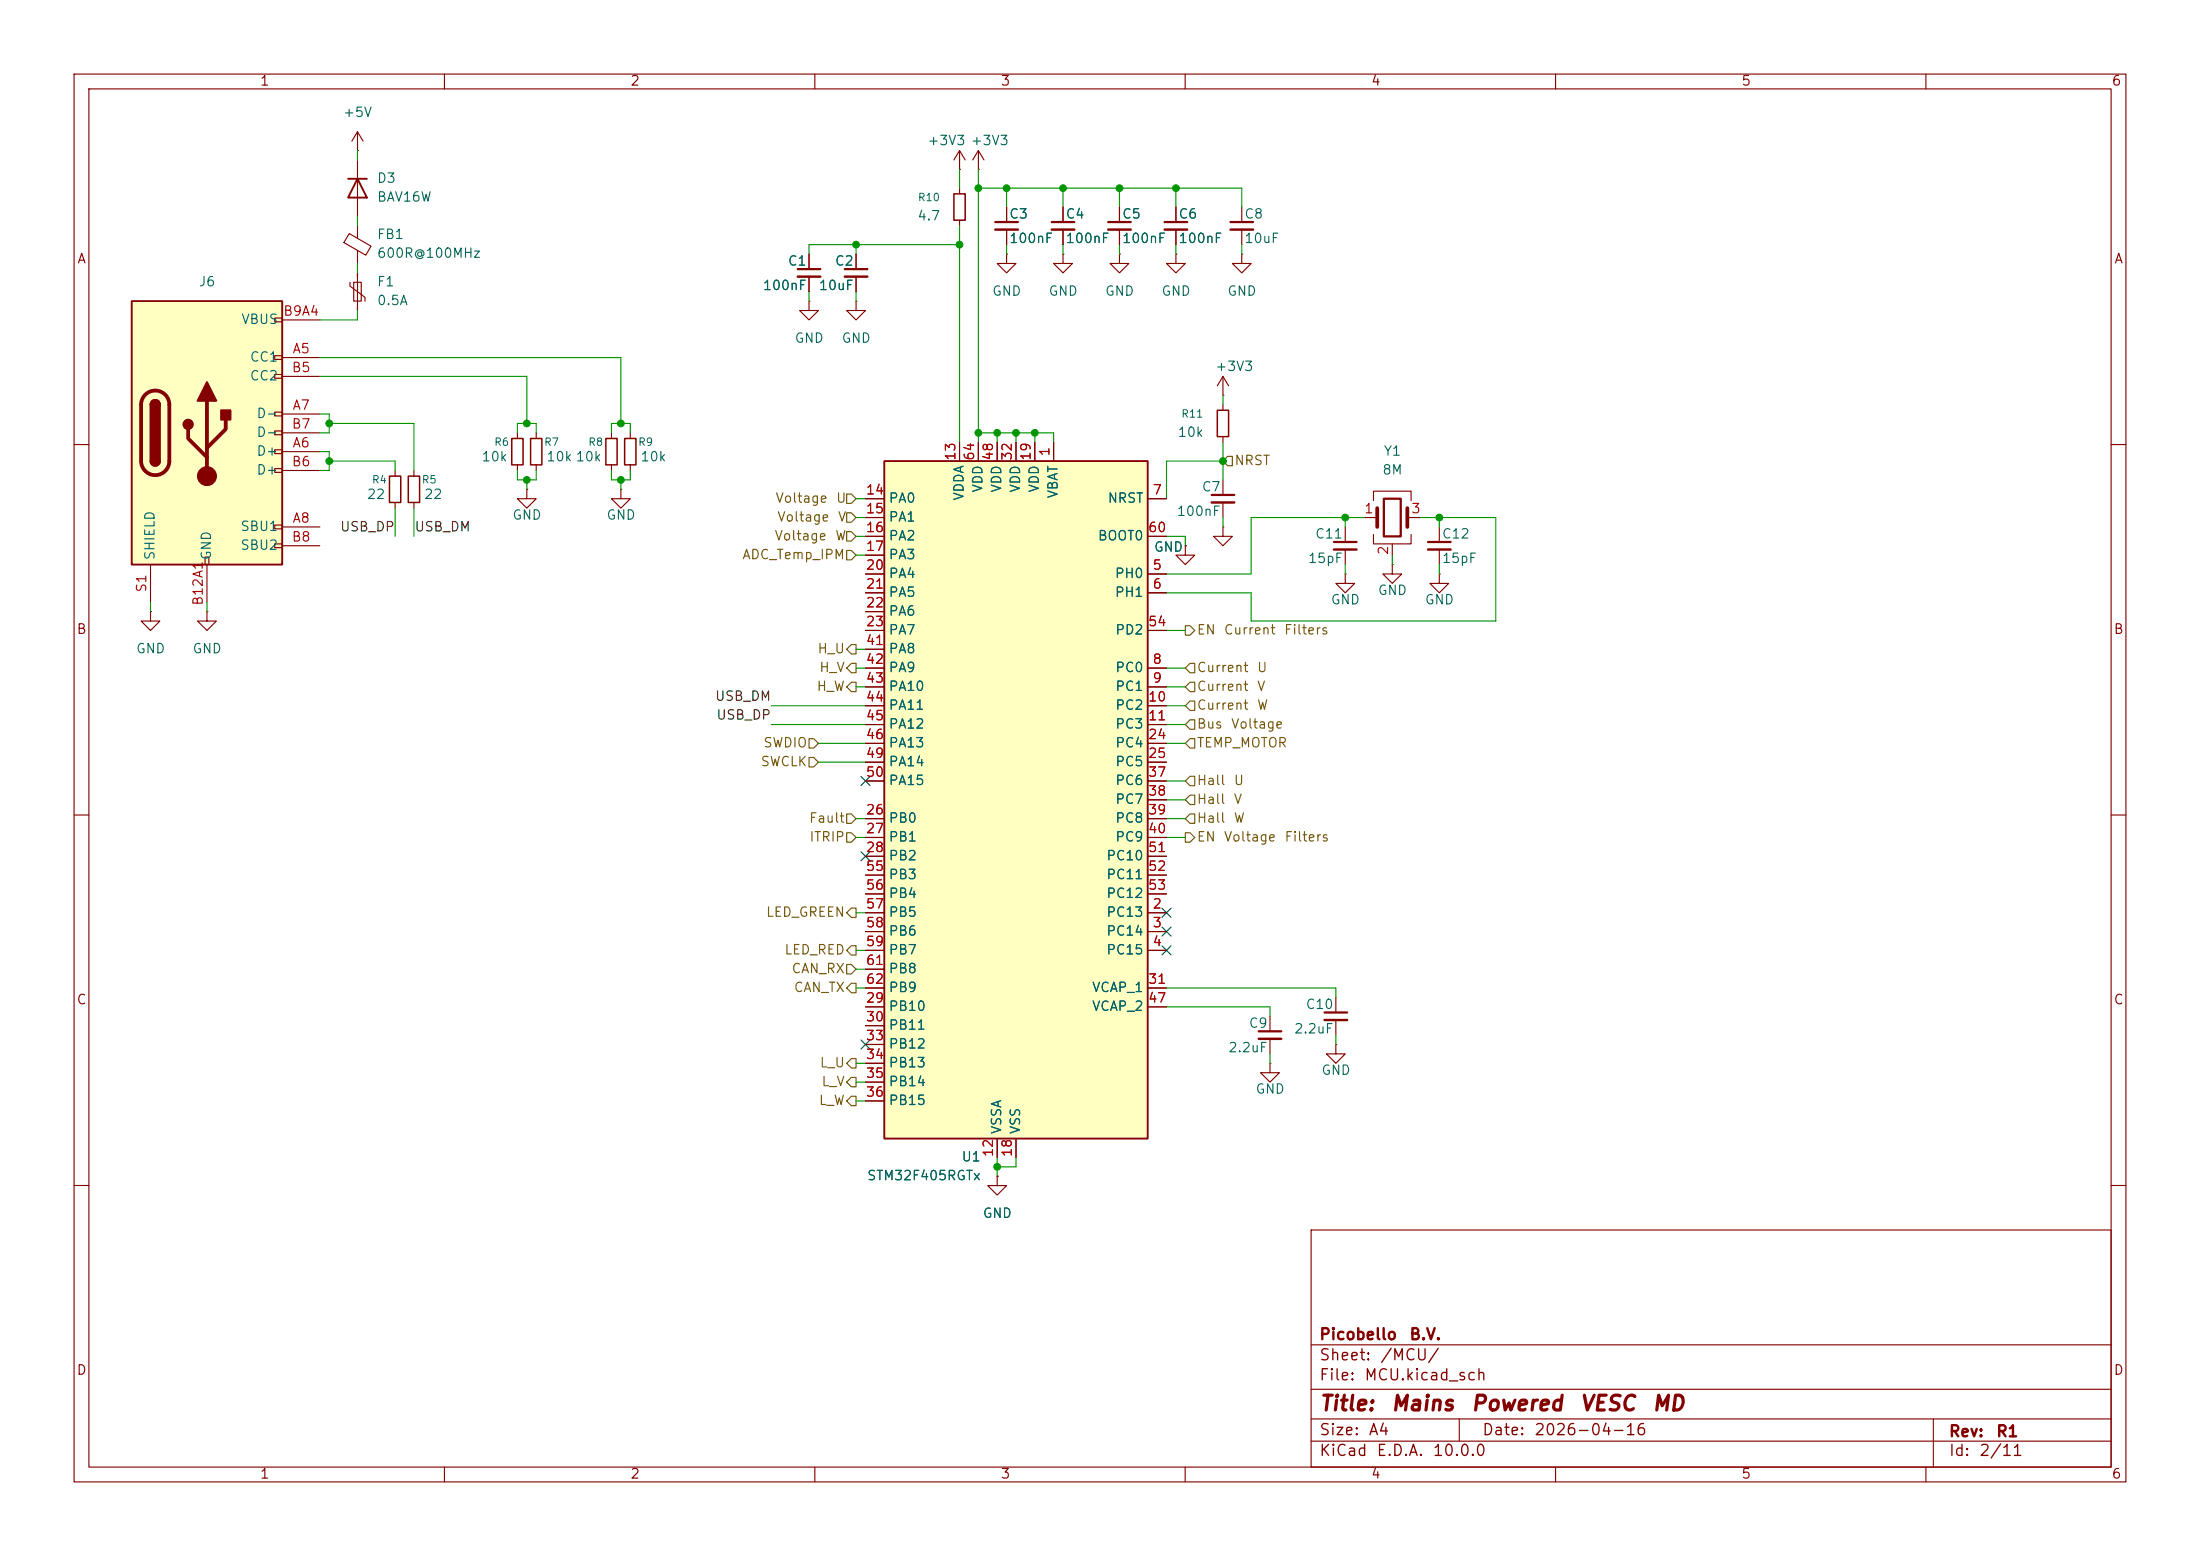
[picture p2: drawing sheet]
<svg xmlns="http://www.w3.org/2000/svg" width="297mm" height="210mm" viewBox="0 0 297 210" stroke-linecap="round" stroke-linejoin="round" font-family="sans-serif">
<g fill="none" stroke="#840000" stroke-width=".15">
<path d="M10 10h277v190h-277zM12 12h273v186h-273zM48.3 17.8v2.5M48.3 17.8l-.8 1.3M48.3 17.8l.7 1.3M60 10v2M110 10v2M160 10v2M210 10v2M260 10v2M47.1 31.5l3 1.7-.7 1.2-3-1.7zM47.2 38.1v.5l2.1 1.5v.5"/>
<path d="M47.8 38.1h1v2.5h-1zM48.3 20.3h.1M48.3 21.6v7.6M48.3 30.5v1.6M48.3 33.8v1.8M48.3 36.8v5.1M69.8 58.4v.8M165.1 53.3h.1M165.1 50.8v2.5M165.1 54.6v.8M165.1 58.9v.8M165.1 50.8l-.8 1.3"/>
<path d="M165.1 50.8l.8 1.3M10 60h2M53.3 63.5v.8M53.3 67.8v.8M55.9 63.5v.8M55.9 67.8v.8M69.8 62.7v.8M71.1 66v1.3h1.3l-1.3 1.3-1.3-1.3h1.3M71.1 66h.1M83.8 66v1.3h1.3l-1.3 1.3-1.3-1.3h1.3M83.8 66h.1M165.1 71.1v1.3h1.3l-1.3 1.3-1.3-1.3h1.3"/>
<path d="M165.1 71.1h.1M165.1 64.8v2M165.1 67.8v2.1M181.6 77.5v1.2h1.3l-1.3 1.3-1.3-1.3h1.3M181.6 77.5h.1M285 60h2M20.3 82.6v1.2h1.3l-1.3 1.3-1.3-1.3h1.3M20.3 82.6h.1M27.9 82.6v1.2h1.3l-1.3 1.3-1.2-1.3h1.2M27.9 82.6h.1M10 110h2M285 110h2"/>
<path d="M171.4 137.2v2M180.3 134.6v2.1M180.3 137.7v2M171.4 143.5v1.3h1.3l-1.3 1.3-1.2-1.3h1.2M171.4 143.5h.1M171.4 140.2v2M180.3 141v1.2h1.3l-1.3 1.3-1.2-1.3h1.2M180.3 141h.1M10 160h2M177 166h108v32h-108zM285 160h2M60 198v2"/>
<path d="M110 198v2M160 198v2M177 194.5h108M177 191.5h108M177 187.5h108M177 181.5h108M197 191.5v3M210 198v2M260 198v2M261 191.5v6.5"/>
</g>
<path d="M69.1 59.2h1.5v3.5h-1.5zM164.3 55.4h1.6v3.5h-1.6zM52.6 64.3h1.5v3.5h-1.5zM55.1 64.3h1.5v3.5h-1.5z" fill="none" stroke="#840000" stroke-width=".2"/>
<path d="M47 24.1h2.5M48.3 24.1l1.2 2.6h-2.5z" fill="none" stroke="#840000" stroke-width=".25"/>
<path d="M163.6 66.8h3M169.9 139.2h3.1M178.8 136.7h3.1" fill="none" stroke="#840000" stroke-width=".3"/>
<path d="M163.6 67.8h3M178.8 137.7h3.1M169.9 140.2h3.1" fill="none" stroke="#840000" stroke-width=".33"/>
<path d="M17.8 40.6h20.3v35.6h-20.3z" fill="#ffffc2"/>
<g fill="none" stroke="#840000" stroke-width=".15">
<path d="M109.2 34.3v2M109.2 37.3v2.1M115.6 34.3v2M115.6 37.3v2.1M129.5 25.4v.8M129.5 29.7v.8M37.1 42.9h1v.5h-1zM37.1 48h1v.5h-1zM37.1 50.5h1v.6h-1zM37.1 55.6h1v.5h-1zM37.1 58.2h1v.5h-1zM38.1 48.3h5.1"/>
<path d="M38.1 55.9h5.1M38.1 50.8h5.1M38.1 58.4h5.1M38.1 43.2h5.1M85.1 58.4v.8M109.2 40.6v1.3h1.3l-1.3 1.3-1.3-1.3h1.3M109.2 40.6h.1M115.6 40.6v1.3h1.2l-1.2 1.3-1.3-1.3h1.3M115.6 40.6h.1M20.3 76.2v5.1M27.7 75.2h.5v1h-.5zM27.9 76.2v5.1"/>
<path d="M37.1 60.7h1v.5h-1zM37.1 63.2h1v.6h-1zM37.1 70.9h1v.5h-1zM37.1 73.4h1v.5h-1zM38.1 61h5.1M38.1 71.1h5.1M38.1 63.5h5.1M38.1 73.7h5.1M85.1 62.7v.8M160 73.7v1.2h1.3l-1.3 1.3-1.3-1.3h1.3M160 73.7h.1M188 76.2v1.3h1.2l-1.2 1.2-1.3-1.2h1.3"/>
<path d="M188 76.2h.1M194.3 77.5v1.2h1.3l-1.3 1.3-1.3-1.3h1.3M194.3 77.5h.1"/>
</g>
<path d="M17.8 40.6h20.3v35.6h-20.3zM20.3 54.6a.64 .64 0 0 1 .7-.6 .64 .64 0 0 1 .6 .6M20.3 62.2a.64 .64 0 0 0 .7 .7 .64 .64 0 0 0 .6-.7" fill="none" stroke="#840000" stroke-width=".25"/>
<path d="M19.6 53.3a1.9 1.9 0 0 1 2.1-.4 1.9 1.9 0 0 1 1.2 1.7v7.6a1.91 1.91 0 0 1-1.9 1.9 1.91 1.91 0 0 1-2-1.9v-7.6a1.9 1.9 0 0 1 .6-1.3zM25.4 57.9v1.3l2.5 2.5M27.9 54.1v10.2M30.5 56.6v1.3l-2.6 2.6" fill="none" stroke="#840000" stroke-width=".51"/>
<g fill="#840000" stroke="#840000" stroke-width=".25">
<path d="M20.3 54.6h1.3v7.6h-1.3z"/>
<path d="M20.5 54.2a.64 .64 0 0 1 .7-.2 .64 .64 0 0 1 .4 .6h-1.3z"/>
<path d="M20.3 62.2h1.3a.64 .64 0 0 1-.6 .7 .64 .64 0 0 1-.7-.7z"/>
<path d="M27.9 51.6l1.3 2.5h-2.5z"/>
<path d="M29.8 55.4h1.3v1.2h-1.3z"/>
<circle cx="25.4" cy="57.3" r=".63"/>
</g>
<circle cx="27.9" cy="64.3" r="1.27" fill="#840000" stroke="#840000" stroke-width=".15"/>
<path d="M107.7 36.3h3M114 36.3h3.1" fill="none" stroke="#840000" stroke-width=".3"/>
<path d="M107.7 37.3h3M114 37.3h3.1" fill="none" stroke="#840000" stroke-width=".33"/>
<path d="M128.8 26.2h1.5v3.5h-1.5zM84.3 59.2h1.6v3.5h-1.6z" fill="none" stroke="#840000" stroke-width=".2"/>
<path d="M119.4 62.2h35.5v91.5h-35.5z" fill="#ffffc2"/>
<path d="M119.4 62.2h35.5v91.5h-35.5z" fill="none" stroke="#840000" stroke-width=".25"/>
<g fill="none" stroke="#840000" stroke-width=".15">
<path d="M109.2 34.3v2M109.2 37.3v2.1M115.6 34.3v2M115.6 37.3v2.1M129.5 22.9h.1M129.5 20.3v2.6M129.5 20.3l-.7 1.3M129.5 20.3l.8 1.3M132.1 22.9h.1M132.1 20.3v2.6M132.1 20.3l-.8 1.3M132.1 20.3l.7 1.3"/>
<path d="M135.9 34.3v1.3h1.3l-1.3 1.2-1.3-1.2h1.3M135.9 34.3h.1M135.9 27.9v2.1M135.9 31v2M143.5 34.3v1.3h1.3l-1.3 1.2-1.3-1.2h1.3M143.5 34.3h.1M143.5 27.9v2.1M143.5 31v2M151.1 34.3v1.3h1.3l-1.3 1.2-1.2-1.2h1.2M151.1 34.3h.1M151.1 27.9v2.1M151.1 31v2"/>
<path d="M158.7 34.3v1.3h1.3l-1.3 1.2-1.2-1.2h1.2M158.7 34.3h.1M158.7 27.9v2.1M158.7 31v2M167.6 34.3v1.3h1.3l-1.3 1.2-1.2-1.2h1.2M167.6 34.3h.1M167.6 27.9v2.1M167.6 31v2M72.4 58.4v.8M82.5 58.4v.8M129.5 59.7v2.5M132.1 59.7v2.5"/>
<path d="M134.6 59.7v2.5M137.2 59.7v2.5M139.7 59.7v2.5M142.2 59.7v2.5M72.4 62.7v.8M82.5 62.7v.8M116.8 77.5h2.6M116.8 67.3h2.6M116.8 69.9h2.6M116.8 72.4h2.6M116.8 74.9h2.6M154.9 77.5h2.6"/>
<path d="M154.9 67.3h2.6M154.9 72.4h2.6M160 73.7h.1M181.6 71.1v2.1M181.6 74.2v2M184.1 69.9h1.8M185.4 67.6v-1.3h5.1v1.3M185.4 72.1v1.3h5.1v-1.3M188 73.4v1.5M190 69.9h1.8M194.3 71.1v2.1M194.3 74.2v2"/>
<path d="M116.8 80h2.6M116.8 90.2h2.6M116.8 92.7h2.6M116.8 95.3h2.6M116.8 97.8h2.6M116.8 82.6h2.6M116.8 85.1h2.6M116.8 87.6h2.6M154.9 80h2.6M154.9 90.2h2.6M154.9 92.7h2.6M154.9 95.3h2.6"/>
<path d="M154.9 97.8h2.6M154.9 85.1h2.6M116.8 100.3h2.6M116.8 102.9h2.6M116.8 110.5h2.6M116.8 113h2.6M116.8 115.6h2.6M116.8 105.4h2.6M116.8 118.1h2.6M154.9 100.3h2.6M154.9 102.9h2.6M154.9 110.5h2.6"/>
<path d="M154.9 113h2.6M154.9 115.6h2.6M154.9 105.4h2.6M154.9 108h2.6M154.9 118.1h2.6M116.8 123.2h2.6M116.8 125.7h2.6M116.8 128.3h2.6M116.8 135.9h2.6M116.8 138.4h2.6M116.8 133.4h2.6M116.8 120.7h2.6"/>
<path d="M116.8 130.8h2.6M154.9 123.2h2.6M154.9 125.7h2.6M154.9 128.3h2.6M154.9 135.9h2.6M154.9 133.4h2.6M154.9 120.7h2.6M116.8 141h2.6M116.8 143.5h2.6M116.8 146.1h2.6M116.8 148.6h2.6M134.6 158.8v1.2h1.3l-1.3 1.3-1.3-1.3h1.3"/>
<path d="M134.6 158.8h.1M134.6 153.7v2.5M137.2 153.7v2.5"/>
</g>
<path d="M134.4 30h3M142 30h3M149.6 30h3.1M157.2 30h3.1M166.1 30h3.1M180.1 73.2h3M186.8 67.3h2.3v5.1h-2.3zM192.8 73.2h3" fill="none" stroke="#840000" stroke-width=".3"/>
<path d="M134.4 31h3M142 31h3M149.6 31h3.1M157.2 31h3.1M166.1 31h3.1M180.1 74.2h3M192.8 74.2h3" fill="none" stroke="#840000" stroke-width=".33"/>
<path d="M185.9 68.6v2.5M190 68.6v2.5" fill="none" stroke="#840000" stroke-width=".51"/>
<path d="M71.6 59.2h1.6v3.5h-1.6zM81.8 59.2h1.5v3.5h-1.5z" fill="none" stroke="#840000" stroke-width=".2"/>
<g fill="none" stroke="#725600" stroke-width=".15">
<path d="M114.3 66.7h.6l.7 .6-.7 .6h-.6zM114.3 71.8h.6l.7 .6-.7 .6h-.6zM114.3 69.2h.6l.7 .7-.7 .6h-.6zM114.3 74.3h.6l.7 .6-.7 .7h-.6zM165.7 61.6h.7v1.3h-.7l-.6-.7zM109.2 99.7h.7l.6 .6-.6 .7h-.7zM114.9 89.5h.7v1.3h-.7l-.6-.6zM114.9 87h.7v1.3h-.7l-.6-.7zM114.9 92.1h.7v1.2h-.7l-.6-.6zM160 84.5h.7l.6 .6-.6 .6h-.7zM160.7 92.1h.6v1.2h-.6l-.7-.6zM160.7 99.7h.6v1.3h-.6l-.7-.7z"/>
<path d="M160.7 94.6h.6v1.3h-.6l-.7-.6zM160.7 97.2h.6v1.2h-.6l-.7-.6zM160.7 89.5h.6v1.3h-.6l-.7-.6zM109.2 102.2h.7l.6 .7-.6 .6h-.7zM114.3 112.4h.6l.7 .6-.7 .7h-.6zM114.3 109.9h.6l.7 .6-.7 .6h-.6zM160 112.4h.7l.6 .6-.6 .7h-.7zM160.7 104.8h.6v1.2h-.6l-.7-.6zM160.7 107.3h.6v1.3h-.6l-.7-.6zM160.7 109.9h.6v1.2h-.6l-.7-.6zM114.3 130.2h.6l.7 .6-.7 .6h-.6zM114.9 122.6h.7v1.2h-.7l-.6-.6z"/>
<path d="M114.9 127.6h.7v1.3h-.7l-.6-.6zM114.9 132.7h.7v1.3h-.7l-.6-.6zM114.9 145.4h.7v1.3h-.7l-.6-.6zM114.9 148h.7v1.2h-.7l-.6-.6zM114.9 142.9h.7v1.2h-.7l-.6-.6z"/>
</g>
<g fill="none" stroke="#009600" stroke-width=".15">
<path d="M48.3 20.3v1.3M48.3 29.2v1.3M48.3 35.6v1.2M109.2 39.4v1.2M115.6 33v1.3M115.6 39.4v1.2M129.5 22.9v2.5M129.5 30.5v29.2M129.5 33h-20.3v1.3M132.1 25.4h35.5v2.5M132.1 22.9v36.8M135.9 25.4v2.5"/>
<path d="M135.9 33v1.3M143.5 25.4v2.5M143.5 33v1.3M151.1 25.4v2.5M151.1 33v1.3M158.7 25.4v2.5M158.7 33v1.3M167.6 33v1.3M43.2 48.3h40.6v8.9M43.2 55.9h1.2v2.5h-1.2M43.2 50.8h27.9v6.4M44.4 57.2h11.5v6.3"/>
<path d="M48.3 41.9v1.3h-5.1M69.8 58.4v-1.2h2.6v1.2M82.5 58.4v-1.2h2.6v1.2M132.1 58.4h10.1v1.3M134.6 58.4v1.3M137.2 58.4v1.3M139.7 58.4v1.3M165.1 53.3v1.3M165.1 59.7v5.1M43.2 61h1.2v2.5h-1.2M44.4 62.2h8.9v1.3M53.3 68.6v3.8"/>
<path d="M55.9 68.6v3.8M69.8 63.5v1.3h2.6v-1.3M71.1 64.8v1.2M82.5 63.5v1.3h2.6v-1.3M83.8 64.8v1.2M115.6 69.9h1.2M115.6 72.4h1.2M115.6 74.9h1.2M115.6 67.3h1.2M157.5 72.4h2.5v1.3M165.1 62.2h-7.6v5.1M165.1 69.9v1.2"/>
<path d="M181.6 69.9v1.2M181.6 76.2v1.3M184.1 69.9h-15.2v7.6h-11.4M188 74.9v1.3M191.8 69.9h10.1v13.9h-33v-3.8h-11.4M194.3 69.9v1.2M194.3 76.2v1.3M20.3 81.3v1.3M27.9 81.3v1.3M104.1 95.3h12.7M104.1 97.8h12.7M115.6 90.2h1.2"/>
<path d="M115.6 92.7h1.2M115.6 87.6h1.2M157.5 95.3h2.5M157.5 90.2h2.5M157.5 92.7h2.5M157.5 85.1h2.5M157.5 97.8h2.5M110.5 100.3h6.3M110.5 102.9h6.3M115.6 113h1.2M115.6 110.5h1.2M157.5 105.4h2.5"/>
<path d="M157.5 113h2.5M157.5 108h2.5M157.5 110.5h2.5M157.5 100.3h2.5M115.6 133.4h1.2M115.6 123.2h1.2M115.6 128.3h1.2M115.6 130.8h1.2M157.5 135.9h13.9v1.3M157.5 133.4h22.8v1.2M180.3 139.7v1.3M115.6 143.5h1.2"/>
<path d="M115.6 146.1h1.2M115.6 148.6h1.2M134.6 156.2v2.6M137.2 156.2v1.3h-2.6M171.4 142.2v1.3"/>
</g>
<path d="M116.2 115l1.2 1.2M116.2 104.8l1.2 1.2M117.4 115l-1.2 1.2M117.4 104.8l-1.2 1.2M156.9 122.6l1.2 1.2M156.9 127.7l1.2 1.2M156.9 125.1l1.2 1.2M158.1 122.6l-1.2 1.2M158.1 127.7l-1.2 1.2M158.1 125.1l-1.2 1.2M116.2 140.4l1.2 1.2M117.4 140.4l-1.2 1.2" fill="none" stroke="#000084" stroke-width=".15"/>
<g fill="#009600" stroke="#009600" stroke-width=".14">
<circle cx="134.6" cy="157.5" r=".46"/>
<circle cx="139.7" cy="58.4" r=".46"/>
<circle cx="137.2" cy="58.4" r=".46"/>
<circle cx="181.6" cy="69.9" r=".46"/>
<circle cx="165.1" cy="62.2" r=".46"/>
<circle cx="132.1" cy="58.4" r=".46"/>
<circle cx="134.6" cy="58.4" r=".46"/>
<circle cx="129.5" cy="33" r=".46"/>
<circle cx="115.6" cy="33" r=".46"/>
<circle cx="44.4" cy="62.2" r=".46"/>
<circle cx="71.1" cy="57.2" r=".46"/>
<circle cx="83.8" cy="64.8" r=".46"/>
<circle cx="44.4" cy="57.2" r=".46"/>
<circle cx="83.8" cy="57.2" r=".46"/>
<circle cx="71.1" cy="64.8" r=".46"/>
<circle cx="151.1" cy="25.4" r=".46"/>
<circle cx="143.5" cy="25.4" r=".46"/>
<circle cx="135.9" cy="25.4" r=".46"/>
<circle cx="158.7" cy="25.4" r=".46"/>
<circle cx="132.1" cy="25.4" r=".46"/>
<circle cx="194.3" cy="69.9" r=".46"/>
</g>
<g font-size="2" fill="#840000">
<text x="178" y="190.9">Title:</text>
<text x="187.7" y="190.9">Mains</text>
<text x="198.5" y="190.9">Powered</text>
<text x="213.2" y="190.9">VESC</text>
<text x="222.9" y="190.9">MD</text>
</g>
<g font-size="1.5" fill="#840000">
<text x="178" y="184">Sheet:</text>
<text x="178" y="181.2">Picobello</text>
<text x="186.2" y="184">/MCU/</text>
<text x="190.2" y="181.2">B.V.</text>
<text x="178" y="186.7">File:</text>
<text x="184.1" y="186.7">MCU.kicad_sch</text>
<text x="178" y="196.9">KiCad</text>
<text x="178" y="194.1">Size:</text>
<text x="184.7" y="194.1">A4</text>
<text x="185.7" y="196.9">E.D.A.</text>
<text x="193.3" y="196.9">10.0.0</text>
<text x="200" y="194.1">Date:</text>
<text x="207" y="194.1">2026-04-16</text>
<text x="263" y="194.3">Rev:</text>
<text x="263" y="196.9">Id:</text>
<text x="267.1" y="196.9">2/11</text>
<text x="269.4" y="194.3">R1</text>
</g>
<g font-size="1.3" fill="#840000">
<text x="35" y="11.9">1</text>
<text x="85" y="11.9">2</text>
<text x="135" y="11.9">3</text>
<text x="185" y="11.9">4</text>
<text x="235" y="11.9">5</text>
<text x="285" y="11.9">6</text>
<text x="10.3" y="35.9">A</text>
<text x="285.3" y="35.9">A</text>
<text x="10.3" y="85.9">B</text>
<text x="285.3" y="85.9">B</text>
<text x="10.3" y="135.9">C</text>
<text x="285.3" y="135.9">C</text>
<text x="10.3" y="185.9">D</text>
<text x="285.3" y="185.9">D</text>
<text x="35" y="199.9">1</text>
<text x="85" y="199.9">2</text>
<text x="135" y="199.9">3</text>
<text x="185" y="199.9">4</text>
<text x="235" y="199.9">5</text>
<text x="285" y="199.9">6</text>
</g>
<g font-size="1.3" fill="#006464">
<text x="46.2" y="16.1">+5V</text>
<text x="125.1" y="19.9">+3V3 +3V3</text>
<text x="50.8" y="25">D3</text>
<text x="50.8" y="27.5">BAV16W</text>
<text x="136.2" y="29.8">C3</text>
<text x="143.8" y="29.8">C4</text>
<text x="151.4" y="29.8">C5</text>
<text x="159" y="29.8">C6</text>
<text x="167.9" y="29.8">C8</text>
<text x="50.8" y="32.6">FB1</text>
<text x="50.8" y="35.1">600R@100MHz</text>
<text x="123.8" y="30.1">4.7</text>
<text x="136.2" y="33.1">100nF</text>
<text x="143.8" y="33.1">100nF</text>
<text x="151.4" y="33.1">100nF</text>
<text x="159" y="33.1">100nF</text>
<text x="167.9" y="33.1">10uF</text>
<text x="26.7" y="39">J6</text>
<text x="50.8" y="39">F1</text>
<text x="50.8" y="41.5">0.5A</text>
<text x="102.9" y="39.5">100nF</text>
<text x="106.3" y="36.2">C1</text>
<text x="110.4" y="39.5">10uF</text>
<text x="112.6" y="36.2">C2</text>
<text x="133.9" y="40.2">GND</text>
<text x="141.5" y="40.2">GND</text>
<text x="149.1" y="40.2">GND</text>
<text x="156.7" y="40.2">GND</text>
<text x="165.6" y="40.2">GND</text>
<text x="32.5" y="44">VBUS</text>
<text x="107.2" y="46.6">GND</text>
<text x="113.5" y="46.6">GND</text>
<text x="33.6" y="49.1">CC1</text>
<text x="33.6" y="51.7">CC2</text>
<text x="164" y="50.4">+3V3</text>
<text x="34.5" y="56.7">D-</text>
<text x="34.5" y="59.3">D-</text>
<text x="158.9" y="59.3">10k</text>
<text x="34.5" y="61.8">D+</text>
<text x="34.5" y="64.4">D+</text>
<text x="64.9" y="62.6">10k</text>
<text x="73.7" y="62.6">10k 10k</text>
<text x="86.4" y="62.6">10k</text>
<text x="186.5" y="64.4">8M</text>
<text x="186.7" y="61.8">Y1</text>
<text x="32.4" y="72">SBU1</text>
<text x="49.4" y="67.7">22</text>
<text x="57.2" y="67.7">22</text>
<text x="69.1" y="70.5">GND</text>
<text x="81.8" y="70.5">GND</text>
<text x="119.9" y="68.2">PA0</text>
<text x="119.9" y="70.7">PA1</text>
<text x="130.4" y="67.7" transform="rotate(-90 130.4 67.7)">VDDA</text>
<text x="132.9" y="66.6" transform="rotate(-90 132.9 66.6)">VDD</text>
<text x="135.5" y="66.6" transform="rotate(-90 135.5 66.6)">VDD</text>
<text x="138" y="66.6" transform="rotate(-90 138 66.6)">VDD</text>
<text x="140.6" y="66.6" transform="rotate(-90 140.6 66.6)">VDD</text>
<text x="143.1" y="67.4" transform="rotate(-90 143.1 67.4)">VBAT</text>
<text x="149.5" y="68.2">NRST</text>
<text x="158.8" y="70">100nF</text>
<text x="162.2" y="66.6">C7</text>
<text x="21.2" y="75.7" transform="rotate(-90 21.2 75.7)">SHIELD</text>
<text x="28.8" y="75.7" transform="rotate(-90 28.8 75.7)">GND</text>
<text x="32.4" y="74.5">SBU2</text>
<text x="119.9" y="73.3">PA2</text>
<text x="119.9" y="75.8">PA3</text>
<text x="148.1" y="73.3">BOOT0</text>
<text x="155.7" y="74.8">GND</text>
<text x="176.5" y="76.3">15pF</text>
<text x="177.5" y="73">C11</text>
<text x="194.6" y="73">C12</text>
<text x="194.6" y="76.3">15pF</text>
<text x="119.9" y="78.3">PA4</text>
<text x="119.9" y="80.9">PA5</text>
<text x="119.9" y="83.4">PA6</text>
<text x="150.4" y="78.3">PH0</text>
<text x="150.4" y="80.9">PH1</text>
<text x="179.6" y="81.9">GND</text>
<text x="185.9" y="80.6">GND</text>
<text x="192.3" y="81.9">GND</text>
<text x="18.3" y="88.5">GND</text>
<text x="25.9" y="88.5">GND</text>
<text x="119.9" y="86">PA7</text>
<text x="119.9" y="88.5">PA8</text>
<text x="150.5" y="86">PD2</text>
<text x="119.9" y="91">PA9</text>
<text x="119.9" y="93.6">PA10</text>
<text x="150.5" y="91">PC0</text>
<text x="150.5" y="93.6">PC1</text>
<text x="119.9" y="96.1">PA11</text>
<text x="119.9" y="98.7">PA12</text>
<text x="119.9" y="101.2">PA13</text>
<text x="150.5" y="96.1">PC2</text>
<text x="150.5" y="98.7">PC3</text>
<text x="150.5" y="101.2">PC4</text>
<text x="119.9" y="103.7">PA14</text>
<text x="119.9" y="106.3">PA15</text>
<text x="150.5" y="103.7">PC5</text>
<text x="150.5" y="106.3">PC6</text>
<text x="119.9" y="111.4">PB0</text>
<text x="119.9" y="113.9">PB1</text>
<text x="150.5" y="108.8">PC7</text>
<text x="150.5" y="111.4">PC8</text>
<text x="150.5" y="113.9">PC9</text>
<text x="119.9" y="116.4">PB2</text>
<text x="119.9" y="119">PB3</text>
<text x="149.3" y="116.4">PC10</text>
<text x="149.3" y="119">PC11</text>
<text x="119.9" y="121.5">PB4</text>
<text x="119.9" y="124.1">PB5</text>
<text x="149.3" y="124.1">PC13</text>
<text x="149.3" y="121.5">PC12</text>
<text x="119.9" y="126.6">PB6</text>
<text x="119.9" y="129.1">PB7</text>
<text x="119.9" y="131.7">PB8</text>
<text x="149.3" y="126.6">PC14</text>
<text x="149.3" y="129.1">PC15</text>
<text x="119.9" y="136.8">PB10</text>
<text x="119.9" y="134.2">PB9</text>
<text x="147.3" y="134.2">VCAP_1</text>
<text x="147.3" y="136.8">VCAP_2</text>
<text x="176.2" y="136.5">C10</text>
<text x="119.9" y="139.3">PB11</text>
<text x="119.9" y="141.8">PB12</text>
<text x="165.7" y="142.3">2.2uF</text>
<text x="168.5" y="139">C9</text>
<text x="174.6" y="139.8">2.2uF</text>
<text x="119.9" y="144.4">PB13</text>
<text x="119.9" y="146.9">PB14</text>
<text x="119.9" y="149.5">PB15</text>
<text x="169.4" y="147.9">GND</text>
<text x="178.3" y="145.4">GND</text>
<text x="135.5" y="153.2" transform="rotate(-90 135.5 153.2)">VSSA</text>
<text x="138" y="153.2" transform="rotate(-90 138 153.2)">VSS</text>
<text x="117" y="159.6">STM32F405RGTx</text>
<text x="129.7" y="157.1">U1</text>
<text x="132.6" y="164.7">GND</text>
</g>
<g font-size="1.3" fill="#a90000">
<text x="38.1" y="42.9">B9A4</text>
<text x="39.3" y="50.5">B5</text>
<text x="39.4" y="48">A5</text>
<text x="39.3" y="58.2">B7</text>
<text x="39.4" y="55.6">A7</text>
<text x="39.3" y="63.2">B6</text>
<text x="39.4" y="60.7">A6</text>
<text x="129.3" y="62.3" transform="rotate(-90 129.3 62.3)">13</text>
<text x="131.8" y="62.3" transform="rotate(-90 131.8 62.3)">64</text>
<text x="134.4" y="62.3" transform="rotate(-90 134.4 62.3)">48</text>
<text x="136.9" y="62.3" transform="rotate(-90 136.9 62.3)">32</text>
<text x="139.4" y="62.3" transform="rotate(-90 139.4 62.3)">19</text>
<text x="142" y="61.7" transform="rotate(-90 142 61.7)">1</text>
<text x="39.4" y="70.9">A8</text>
<text x="116.8" y="67.1">14</text>
<text x="116.8" y="69.6">15</text>
<text x="155.5" y="67.1">7</text>
<text x="184.1" y="69.6">1</text>
<text x="190.4" y="69.6">3</text>
<text x="39.3" y="73.4">B8</text>
<text x="116.8" y="72.1">16</text>
<text x="116.8" y="74.7">17</text>
<text x="116.8" y="77.2">20</text>
<text x="154.9" y="72.1">60</text>
<text x="155.5" y="77.2">5</text>
<text x="187.7" y="75" transform="rotate(-90 187.7 75)">2</text>
<text x="20.1" y="80.1" transform="rotate(-90 20.1 80.1)">S1</text>
<text x="27.7" y="81.8" transform="rotate(-90 27.7 81.8)">B12A1</text>
<text x="116.8" y="79.8">21</text>
<text x="116.8" y="82.3">22</text>
<text x="155.5" y="79.8">6</text>
<text x="116.8" y="84.8">23</text>
<text x="116.8" y="87.4">41</text>
<text x="116.8" y="89.9">42</text>
<text x="154.9" y="84.8">54</text>
<text x="155.5" y="89.9">8</text>
<text x="116.8" y="92.5">43</text>
<text x="116.8" y="95">44</text>
<text x="154.9" y="95">10</text>
<text x="155.5" y="92.5">9</text>
<text x="116.8" y="97.5">45</text>
<text x="116.8" y="100.1">46</text>
<text x="154.9" y="97.5">11</text>
<text x="154.9" y="100.1">24</text>
<text x="116.8" y="102.6">49</text>
<text x="116.8" y="105.2">50</text>
<text x="154.9" y="102.6">25</text>
<text x="154.9" y="105.2">37</text>
<text x="154.9" y="107.7">38</text>
<text x="116.8" y="110.2">26</text>
<text x="116.8" y="112.8">27</text>
<text x="154.9" y="110.2">39</text>
<text x="154.9" y="112.8">40</text>
<text x="116.8" y="115.3">28</text>
<text x="116.8" y="117.9">55</text>
<text x="154.9" y="115.3">51</text>
<text x="154.9" y="117.9">52</text>
<text x="116.8" y="120.4">56</text>
<text x="116.8" y="122.9">57</text>
<text x="116.8" y="125.5">58</text>
<text x="154.9" y="120.4">53</text>
<text x="155.5" y="122.9">2</text>
<text x="155.5" y="125.5">3</text>
<text x="116.8" y="128">59</text>
<text x="116.8" y="130.6">61</text>
<text x="155.5" y="128">4</text>
<text x="116.8" y="135.6">29</text>
<text x="116.8" y="133.1">62</text>
<text x="154.9" y="133.1">31</text>
<text x="154.9" y="135.6">47</text>
<text x="116.8" y="138.2">30</text>
<text x="116.8" y="140.7">33</text>
<text x="116.8" y="143.3">34</text>
<text x="116.8" y="145.8">35</text>
<text x="116.8" y="148.3">36</text>
<text x="134.4" y="156.3" transform="rotate(-90 134.4 156.3)">12</text>
<text x="136.9" y="156.3" transform="rotate(-90 136.9 156.3)">18</text>
</g>
<g font-size="1.3" fill="#725600">
<text x="166.6" y="63.1">NRST</text>
<text x="104.6" y="68.2">Voltage</text>
<text x="104.8" y="70.7">Voltage</text>
<text x="112.8" y="68.2">U</text>
<text x="113" y="70.7">V</text>
<text x="100.1" y="75.8">ADC_Temp_IPM</text>
<text x="104.5" y="73.3">Voltage</text>
<text x="112.7" y="73.3">W</text>
<text x="110.3" y="88.5">H_U</text>
<text x="161.5" y="86">EN</text>
<text x="165.1" y="86">Current</text>
<text x="173.3" y="86">Filters</text>
<text x="110.2" y="93.6">H_W</text>
<text x="110.5" y="91">H_V</text>
<text x="161.5" y="93.6">Current</text>
<text x="161.5" y="91">Current</text>
<text x="169.6" y="93.6">V</text>
<text x="169.6" y="91">U</text>
<text x="103" y="101.2">SWDIO</text>
<text x="161.5" y="101.2">TEMP_MOTOR</text>
<text x="161.5" y="96.1">Current</text>
<text x="161.5" y="98.7">Bus</text>
<text x="166.1" y="98.7">Voltage</text>
<text x="169.6" y="96.1">W</text>
<text x="102.6" y="103.7">SWCLK</text>
<text x="161.5" y="106.3">Hall</text>
<text x="166.5" y="106.3">U</text>
<text x="109.1" y="111.4">Fault</text>
<text x="109.2" y="113.9">ITRIP</text>
<text x="161.5" y="113.9">EN</text>
<text x="161.5" y="108.8">Hall</text>
<text x="161.5" y="111.4">Hall</text>
<text x="165.1" y="113.9">Voltage</text>
<text x="166.5" y="108.8">V</text>
<text x="166.5" y="111.4">W</text>
<text x="173.3" y="113.9">Filters</text>
<text x="103.3" y="124.1">LED_GREEN</text>
<text x="105.8" y="129.1">LED_RED</text>
<text x="106.8" y="131.7">CAN_RX</text>
<text x="107.1" y="134.2">CAN_TX</text>
<text x="110.5" y="149.5">L_W</text>
<text x="110.6" y="144.4">L_U</text>
<text x="110.8" y="146.9">L_V</text>
</g>
<g font-size="1.3" fill="#0f0f0f">
<text x="45.8" y="72">USB_DP</text>
<text x="55.9" y="72">USB_DM</text>
<text x="96.4" y="94.9">USB_DM</text>
<text x="96.6" y="97.4">USB_DP</text>
</g>
<g font-size="1" fill="#006464">
<text x="123.8" y="27.4">R10</text>
<text x="159.4" y="56.6">R11</text>
<text x="50.1" y="65.5">R4</text>
<text x="56.9" y="65.5">R5</text>
<text x="66.6" y="60.4">R6</text>
<text x="73.4" y="60.4">R7</text>
<text x="79.3" y="60.4">R8</text>
<text x="86.1" y="60.4">R9</text>
</g>
</svg>
